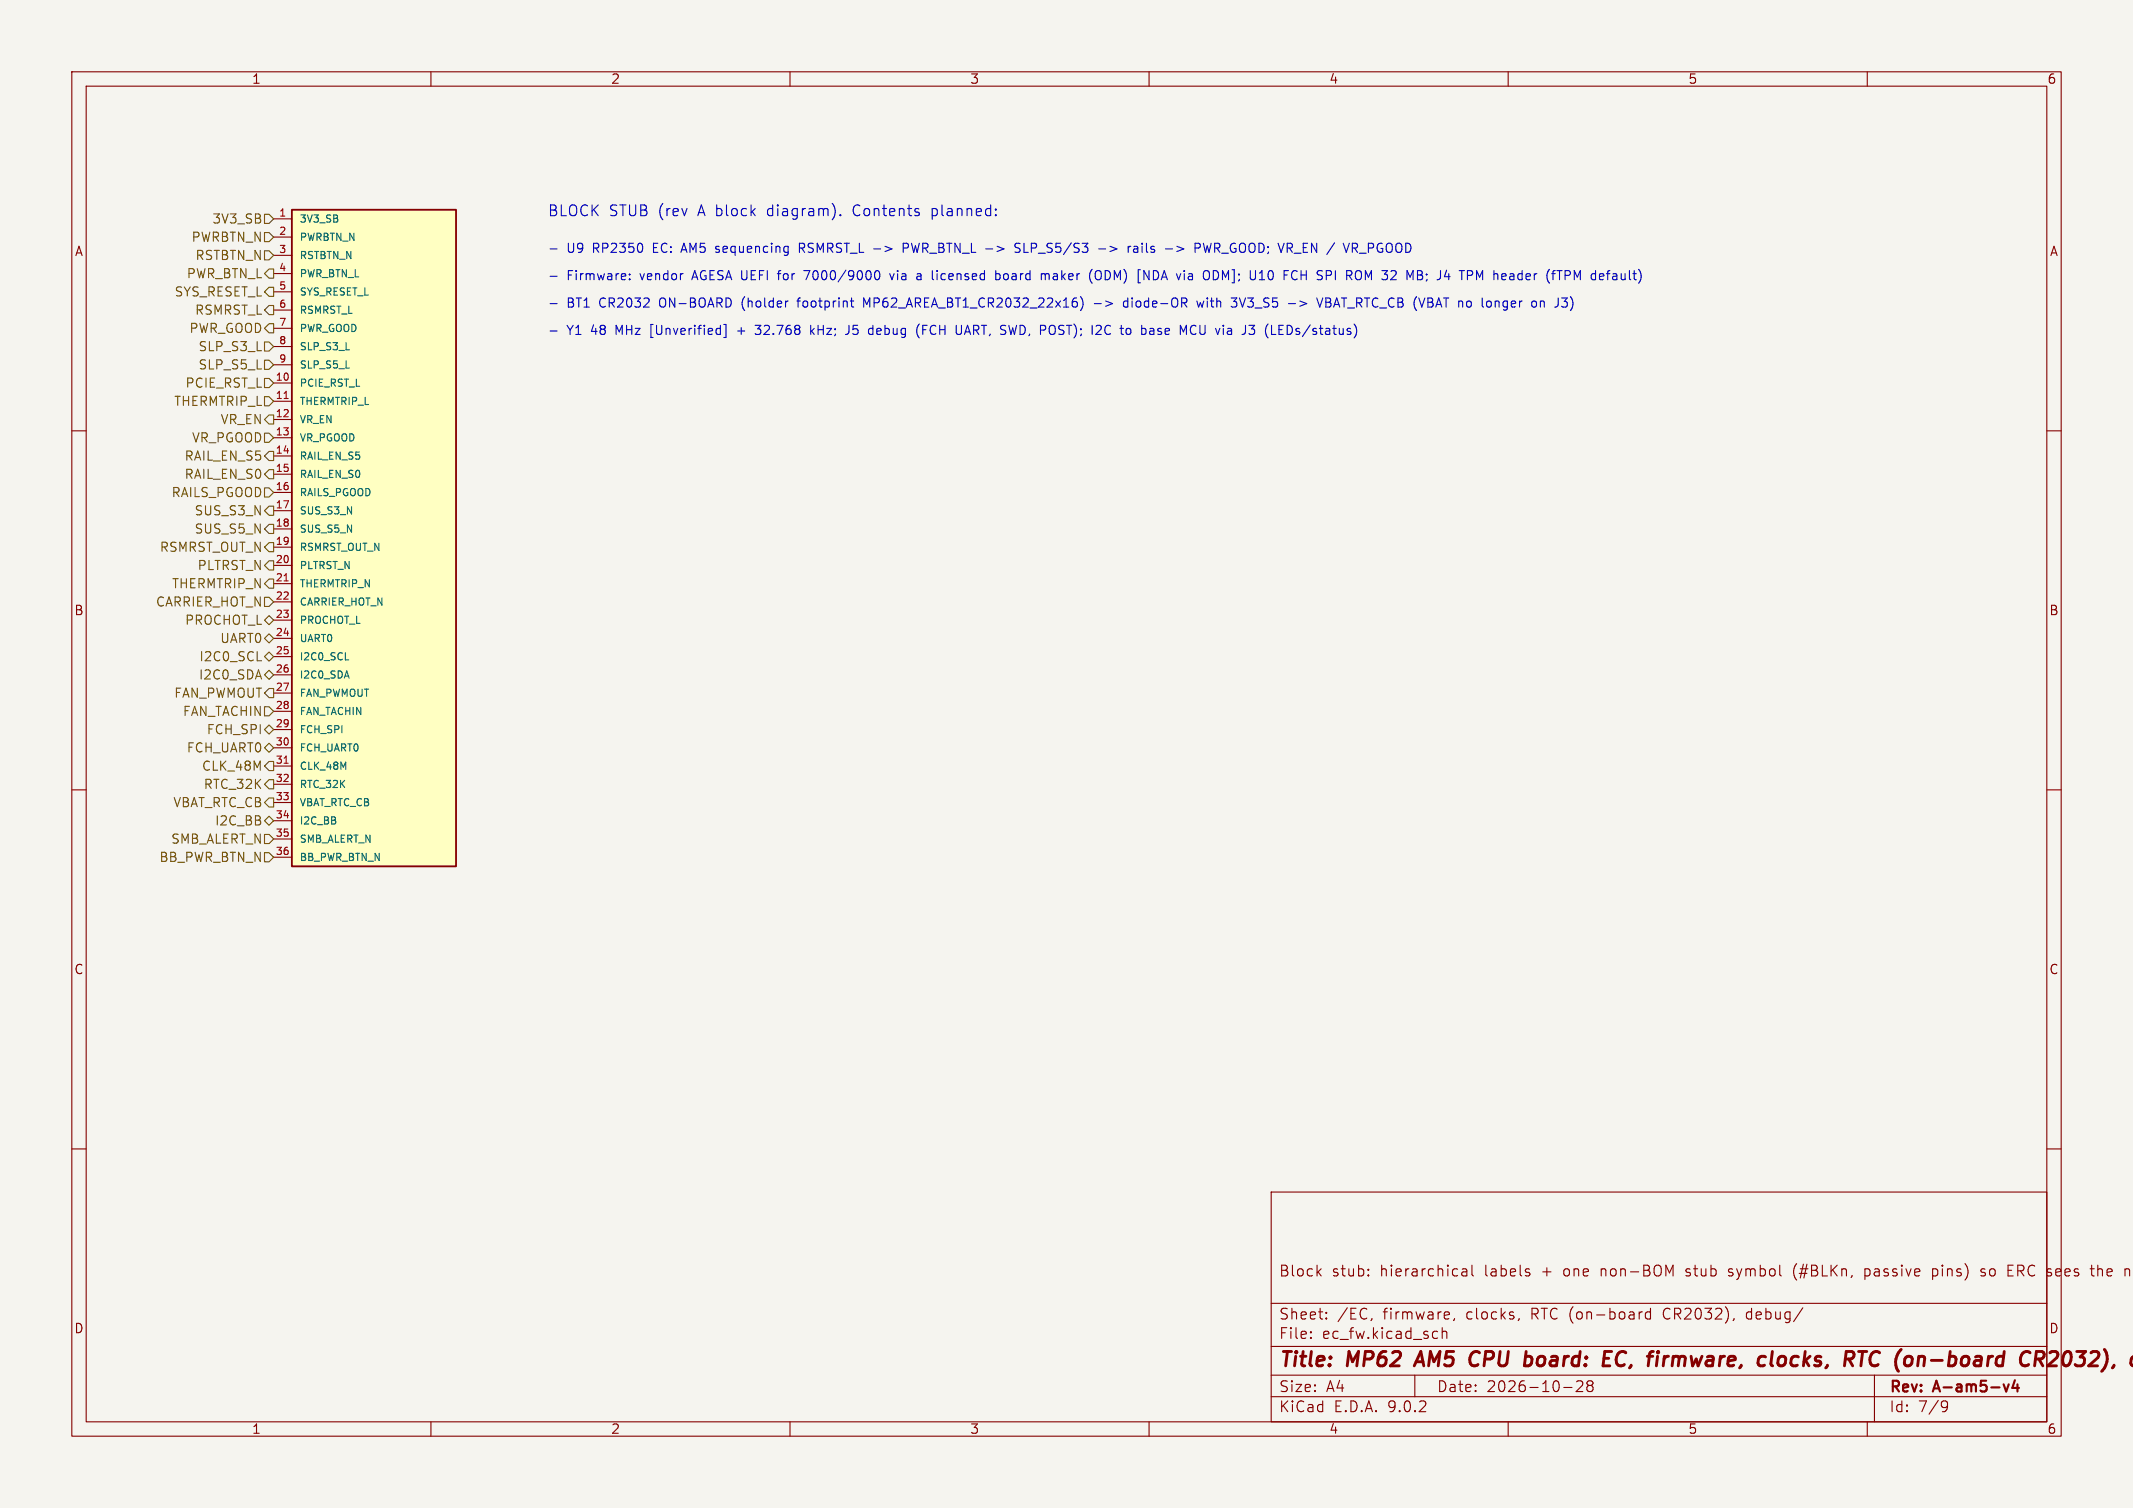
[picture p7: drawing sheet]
<svg xmlns="http://www.w3.org/2000/svg" width="297mm" height="210mm" viewBox="0 0 297 210" stroke-linecap="round" stroke-linejoin="round" font-family="sans-serif">
<path d="M0 0h297v210h-297z" fill="#f5f4ef" stroke="#f5f4ef" stroke-width=".14"/>
<g fill="none" stroke="#840000" stroke-width=".15">
<path d="M10 10h277v190h-277zM12 12h273v186h-273zM60 10v2M110 10v2M160 10v2M210 10v2M260 10v2M10 60h2M285 60h2M10 110h2M285 110h2M10 160h2"/>
<path d="M177 166h108v32h-108zM183.5 177.1l.5 .6M184 176.7l-.6 .6M190.5 177.6h.1l-.1 .1M190.5 176.8h.1l-.1 .1M190.5 177.6v.1M190.5 176.8v.1M203.6 176.8l.1-.1 .5 .1v.9M204.2 177.1h-.5a.29 .29 0 0 0-.2 .3 .29 .29 0 0 0 .2 .3l.5-.1M205 176.2v1.3l.2 .2M213 177.3v.1v.2M234.7 177.6l.2 .1"/>
<path d="M234.8 176.8l-.1 .1 .1 .2M240.7 177.6l.4 .1M240.9 176.7l-.2 .2v.2l.2 .1M250.2 176a1.72 1.72 0 0 0 0 2.3M259.7 176.8l.1-.1 .4 .1M259.7 177.6l.1 .1 .4-.1M259.7 176.7v1.5M269.1 176.8l.4-.1 .3 .3M269.1 176.7v1.5M269.8 177.4l-.3 .3-.4-.1M276.4 176.8l-.4-.1-.2 .2 .1 .2 .5 .2 .1 .1-.1 .2-.2 .1-.4-.1M279.6 177.7h.7"/>
<path d="M279.6 176.2h.7M285 160h2M292.1 176.2v1.5M292.5 176.7l-.4 .1M60 198v2M110 198v2M160 198v2M177 194.5h108M177 191.5h108M177 187.5h108M177 181.5h108M182.5 186.3h.1l-.1 .1"/>
<path d="M182.5 186.3v.1M182.5 185.5v.1M182.5 185.5h.1l-.1 .1M184.7 183.6v.1M184.7 183.6h-.1l.1 .1M184.7 182.8v.1M184.7 182.8h-.1l.1 .1M191 183.6l-.1 .3M197 191.5v3M199.7 185.4l.5 .1M200.2 186.3l-.5 .1M200.8 185.5a.37 .37 0 0 1 .7 .1v.8"/>
<path d="M200.8 184.9v1.5M201.7 182.8l.1 .3-.7 .1M202.5 183.6l-.1 .3M210 198v2M211.5 183.6l-.1 .3M217.7 193.2h1.2M219.5 192.4l.2-.1 .5 .1a.41 .41 0 0 1 .1 .5l-.8 .9h.9M221.2 192.9h-.1a.31 .31 0 0 1-.1-.4 .31 .31 0 0 1 .2-.2l.5 .1a.31 .31 0 0 1 .1 .3 .31 .31 0 0 1-.3 .2M221.2 192.9l-.2 .3v.5l.2 .1 .5-.1 .1-.2-.1-.4-.2-.2M221.2 192.9h.3M228.5 182.7h.2M229.8 182.8l-.4-.1-.3 .3v.4l.1 .2 .2 .1 .4-.1"/>
<path d="M229.8 182.2v1.5M243.2 182.8v.2v.6M260 198v2M261 191.5v6.5M270.6 195.1h.3l.2 .1a.99 .99 0 0 1-.4 1.4h-.2M271.2 195.7l-.3 .3h-.3"/>
</g>
<path d="M279.7 192.8l-.4 1M280.6 192.2l-.4 1.1h.9M280.9 192.8v1" fill="none" stroke="#840000" stroke-width=".3"/>
<path d="M197.8 188.2l-.9 2M204.9 190.1l.3 .1 .5-.1M205.6 188.2l-.4 .1-.3 .2M225.8 188.2a1.2 1.2 0 0 0-.5 1.9l.5 .1M232.3 188.9l-.4 .1M233 188.9l-.2 1.3M247.7 189.1a.52 .52 0 0 1 .6-.2 .52 .52 0 0 1 .4 .4l-.1 .5a.55 .55 0 0 1-.5 .4 .55 .55 0 0 1-.6-.4zM261.7 188.4a.8 .8 0 0 0-.9-.1 .8 .8 0 0 0-.4 .8 .76 .76 0 0 0 .1 .9 .76 .76 0 0 0 .9 .1l.1-.1M284.6 188.4v.5l-.1 .2M285.4 188.4l.3-.2h.5a.45 .45 0 0 1 .3 .6l-.1 .3-1.3 1.1h1.2M288 188.2a.73 .73 0 0 0-.7 .8 .96 .96 0 0 0 .3 1.2l.4-.1" fill="none" stroke="#840000" stroke-width=".4"/>
<path d="M40.6 29.2h22.9v91.5h-22.9z" fill="#ffffc2"/>
<path d="M40.6 29.2h22.9v91.5h-22.9z" fill="none" stroke="#840000" stroke-width=".25"/>
<g fill="none" stroke="#840000" stroke-width=".15">
<path d="M38.1 30.5h2.5M38.1 33h2.5M38.1 35.6h2.5M38.1 38.1h2.5M38.1 40.6h2.5M38.1 43.2h2.5M38.1 45.7h2.5M38.1 48.3h2.5M38.1 50.8h2.5M38.1 53.3h2.5M38.1 55.9h2.5M38.1 58.4h2.5"/>
<path d="M38.1 61h2.5M38.1 63.5h2.5M38.1 66h2.5M38.1 68.6h2.5M38.1 71.1h2.5M38.1 73.7h2.5M38.1 76.2h2.5M38.1 78.7h2.5M38.1 81.3h2.5M38.1 83.8h2.5M38.1 86.4h2.5M38.1 88.9h2.5"/>
<path d="M38.1 91.4h2.5M38.1 94h2.5M38.1 96.5h2.5M38.1 99.1h2.5M38.1 101.6h2.5M38.1 104.1h2.5M38.1 106.7h2.5M38.1 109.2h2.5M38.1 111.8h2.5M38.1 114.3h2.5M38.1 116.8h2.5M38.1 119.4h2.5"/>
</g>
<path d="M39.6 55.5h.5M39.6 80.9h.5M39.6 106.3h.5" fill="none" stroke="#a90000" stroke-width=".15"/>
<path d="M48.1 91.9h.5" fill="none" stroke="#006464" stroke-width=".15"/>
<g fill="none" stroke="#725600" stroke-width=".15">
<path d="M36.8 29.8h.7l.6 .7-.6 .6h-.7zM36.8 32.4h.7l.6 .6-.6 .7h-.7zM36.8 34.9h.7l.6 .7-.6 .6h-.7zM37.5 37.5h.6v1.2h-.6l-.7-.6zM36.8 47.6h.7l.6 .7-.6 .6h-.7zM36.8 50.2h.7l.6 .6-.6 .6h-.7zM36.8 52.7h.7l.6 .6-.6 .7h-.7zM36.8 55.2h.7l.6 .7-.6 .6h-.7zM37.5 42.5h.6v1.3h-.6l-.7-.6zM37.5 40h.6v1.3h-.6l-.7-.7zM37.5 45.1h.6v1.3h-.6l-.7-.7zM37.5 57.8h.6v1.3h-.6l-.7-.7z"/>
<path d="M36.8 67.9h.7l.6 .7-.6 .6h-.7zM36.8 60.3h.7l.6 .7-.6 .6h-.7zM37.5 62.9h.6v1.2h-.6l-.7-.6zM37.5 65.4h.6v1.3h-.6l-.7-.7zM37.5 70.5h.6v1.3h-.6l-.7-.7zM37.5 73h.6v1.3h-.6l-.7-.6zM37.5 75.6h.6v1.2h-.6l-.7-.6zM37.5 78.1h.6v1.3h-.6l-.7-.7zM35.8 92h.6M36.8 83.2h.7l.6 .6-.6 .7h-.7zM36.8 86.4l.7-.7 .6 .7-.6 .6zM36.8 88.9l.7-.6 .6 .6-.6 .6z"/>
<path d="M36.8 91.4l.7-.6 .6 .6-.6 .7zM36.8 94l.7-.7 .6 .7-.6 .6zM36.8 98.4h.7l.6 .7-.6 .6h-.7zM37.5 80.6h.6v1.3h-.6l-.7-.6zM37.5 95.9h.6v1.3h-.6l-.7-.7zM36.8 114.3l.7-.6 .6 .6-.6 .6zM36.8 116.2h.7l.6 .6-.6 .7h-.7zM36.8 118.7h.7l.6 .7-.6 .6h-.7zM36.8 101.6l.7-.6 .6 .6-.6 .6zM36.8 104.1l.7-.6 .6 .6-.6 .7zM36.8 106.7l.7-.7h.6v1.3h-.6zM37.5 108.6h.6v1.3h-.6l-.7-.7z"/>
<path d="M37.5 111.1h.6v1.3h-.6l-.7-.6z"/>
</g>
<g fill="none" stroke="#0000c2" stroke-width=".15">
<path d="M76.6 34.7h1M76.6 38.5h1M87.7 38.8v.2M87.7 38.2v.1M99.6 35.1h.2M99.8 34.3l-.2 .2 .2 .2M108.2 38.1h.5M108.5 37.7l-.1 1.3M111.3 34.5h.5M111.6 34.5l.4 .6M111.8 33.9h-.5v1.2M111.9 37.7h.9l-.6 1.3"/>
<path d="M117 29.9l.1 .1h-.1M117 29.9l-.1 .1h.1M117 29.9v.1M121.9 37.8l.3-.1a.79 .79 0 0 1 0 1.3l-.2-.1-.2-.2v-.5zM123.9 38.1l.3 .9 .3-.9M125.8 34.5h.6l.1-.2-.1-.3-.1-.1h-.5v1.2M127.8 38.1l.4 .1v.8M128.2 38.4l-.4 .1M128.2 38.9l-.4 .1M129.8 29v1.5M129.8 30h.1M129.9 29l-.1 .1"/>
<path d="M130.5 37.7v.1M130.5 38.1v.9M138.7 38.2l.3-.1 .3 .3v.3l-.2 .2h-.4M138.7 37.7v1.3M139.8 38.2v.6M142 33.9h-.4l-.2 .1v.4l.5 .2 .1 .3-.2 .2h-.5M145.2 38.1l.3 .1v.1M145.5 38.3l.2-.2 .3 .1 .1 .8M145.5 38.3v.7M153 34.7h1M153.3 37.9a.43 .43 0 0 0-.5-.2 .43 .43 0 0 0-.3 .4v.4a.43 .43 0 0 0 .3 .5 .43 .43 0 0 0 .5-.2M157.1 34.3v.8"/>
<path d="M157.5 34.3l-.3 .1-.1 .1M157.9 34.4h.5v.7M158.4 34.6l-.4 .1a.25 .25 0 0 0-.2 .2 .25 .25 0 0 0 .2 .2h.4M159.3 37.7l.7 1.3v-1.3M162.3 34.7h1M163.9 34.3l.9 .4-.9 .3M165.4 38.8l.2 .2h.3M165.9 38.1l-.4 .1M165.9 38.5h-.3l-.2 .2M166.4 34.5h.6l.1-.2v-.3l-.2-.1h-.5v1.2M167.6 33.9l.3 1.2 .2-.9 .2 .9 .3-1.2M168.9 37.7a.64 .64 0 0 1 .8 .6 .64 .64 0 0 1-.8 .7"/>
<path d="M175.4 39h.7M181.2 37.7v1.3M181.2 38.3h.7M188.6 34.5l.4 .6M188.8 33.9l.2 .2v.3l-.2 .1M189.3 35.3h.9M190.5 38.6l-.4-.9v1.3M198.6 38.2v.1M198.7 38.9l-.1 .2M203.2 37.7h.7M203.5 37.7v1.3M218.6 37.8v.4"/>
<path d="M219.6 38.6l-.4-.9v1.3M225.7 38.1v.7l.1 .1 .3 .1M76.6 42.3h1M76.6 46.1h1M100.8 45.2h.3v1.8h-.3M102.7 46.1h1M105.1 45.3h.8l-.4 .5h.2M105.1 46.5l.2 .1h.4M111 41.9h.4M111.2 41.6l-.1 1.2M112.9 45.3v1.3M113 46.1l.4 .5"/>
<path d="M113.4 45.7l-.5 .5M118.2 45.3v.9l-.2 .3-.2 .1M118.4 41.9h.5M118.6 42.7l.3 .1M120.7 42.4l-.4-.9v1.3M121.4 45.7l.1 .1M121.5 45.3v1.3M121.5 46.5l-.1 .1M127.8 46.8l.2 .3M128 45.1l-.2 .3M128.5 45.9h.4M129.1 45.3h-.6v1.3"/>
<path d="M134.4 46.2h.6M134.7 45.3l-.4 1.3M150.4 41.3a1.46 1.46 0 0 1 0 2M152.4 42.3h.9M154.1 45.4l-.3 .5 .1 .4 .2 .2M157 42l-.3-.1-.3 .3v.3l.2 .2h.4M157 41.5v1.3M161.2 46.5l.1 .1M161.4 45.7l-.2 .2 .2 .3M166.2 45.3l.3 .1M166.5 46.5l-.3 .1M166.7 41.9l.2 .9 .2-.6 .3 .6 .2-.9"/>
<path d="M171.4 41.5h.8l-.4 .5 .4 .1v.4l-.2 .3h-.4M172.6 41.5l.4 1.3M179.4 42.3h1M179.5 45.3h-.3v1.3h.3M183.3 41.5l.5 1.3 .4-1.3M184.6 42.1h.4M185 41.5h-.4v1.3h.5M208.2 41.9v.9M208.6 41.9l-.4 .1M214.5 42h.5v.8M218.7 41.3a1.46 1.46 0 0 1 0 2"/>
</g>
<g font-size="2.8" fill="#840000">
<text x="178" y="190.9">Title:</text>
<text x="187.7" y="190.9">MP62</text>
<text x="198.1" y="190.9">AM5</text>
<text x="206.3" y="190.9">CPU</text>
<text x="214.7" y="190.9">board:</text>
<text x="226.5" y="190.9">EC,</text>
<text x="233.6" y="190.9">firmware,</text>
<text x="249.7" y="190.9">clocks,</text>
<text x="262.5" y="190.9">RTC (on-board</text>
<text x="288.6" y="190.9">CR2032</text>
</g>
<g font-size="2.1" fill="#0000c2">
<text x="76.2" y="30.2">BLOCK</text>
<text x="84.8" y="30.2">STUB (rev</text>
<text x="97.4" y="30.2">A block</text>
<text x="107.3" y="30.2">diagram).</text>
<text x="119.4" y="30.2">Contents</text>
<text x="130.4" y="30.2">planned:</text>
</g>
<g font-size="2.1" fill="#840000">
<text x="178" y="178">Block</text>
<text x="185.4" y="178">stub:</text>
<text x="192.2" y="178">hierarchical</text>
<text x="206.9" y="178">labels</text>
<text x="215" y="178">+</text>
<text x="218.1" y="178">one</text>
<text x="223.4" y="178">non-BOM</text>
<text x="235.5" y="178">stub</text>
<text x="241.5" y="178">symbol</text>
<text x="250.7" y="178">(#BLKn,</text>
<text x="260.8" y="178">passive</text>
<text x="270.4" y="178">pins)</text>
<text x="277.3" y="178">so</text>
<text x="281.2" y="178">ERC</text>
<text x="286.8" y="178">sees</text>
<text x="293.1" y="178">the</text>
<text x="178" y="184">Sheet:</text>
<text x="186.2" y="184">/EC,</text>
<text x="192.7" y="184">firmware,</text>
<text x="204.3" y="184">clocks,</text>
<text x="213.5" y="184">RTC (on-board</text>
<text x="232.2" y="184">CR2032),</text>
<text x="243.9" y="184">debug/</text>
<text x="178" y="186.7">File:</text>
<text x="184.1" y="186.7">ec_fw.kicad_sch</text>
<text x="178" y="196.9">KiCad</text>
<text x="178" y="194.1">Size:</text>
<text x="184.7" y="194.1">A4</text>
<text x="185.7" y="196.9">E.D.A.</text>
<text x="193.3" y="196.9">9.0.2</text>
<text x="200" y="194.1">Date:</text>
<text x="207" y="194.1">2026-10-28</text>
<text x="263" y="194.3">Rev:</text>
<text x="263" y="196.9">Id:</text>
<text x="267.1" y="196.9">7/9</text>
<text x="269.4" y="194.3">A-am5-v4</text>
</g>
<g font-size="1.8" fill="#840000">
<text x="35" y="11.9">1</text>
<text x="85" y="11.9">2</text>
<text x="135" y="11.9">3</text>
<text x="185" y="11.9">4</text>
<text x="235" y="11.9">5</text>
<text x="285" y="11.9">6</text>
<text x="10.3" y="35.9">A</text>
<text x="285.3" y="35.9">A</text>
<text x="10.3" y="85.9">B</text>
<text x="285.3" y="85.9">B</text>
<text x="10.3" y="135.9">C</text>
<text x="285.3" y="135.9">C</text>
<text x="10.3" y="185.9">D</text>
<text x="285.3" y="185.9">D</text>
<text x="35" y="199.9">1</text>
<text x="85" y="199.9">2</text>
<text x="135" y="199.9">3</text>
<text x="185" y="199.9">4</text>
<text x="235" y="199.9">5</text>
<text x="285" y="199.9">6</text>
</g>
<g font-size="1.8" fill="#725600">
<text x="26.6" y="33.9">PWRBTN_N</text>
<text x="29.5" y="31.3">3V3_SB</text>
<text x="24.2" y="41.5">SYS_RESET_L</text>
<text x="25.9" y="39">PWR_BTN_L</text>
<text x="27.1" y="36.4">RSTBTN_N</text>
<text x="26.3" y="46.6">PWR_GOOD</text>
<text x="27.1" y="44">RSMRST_L</text>
<text x="27.5" y="49.1">SLP_S3_L</text>
<text x="27.5" y="51.7">SLP_S5_L</text>
<text x="24.2" y="56.7">THERMTRIP_L</text>
<text x="25.7" y="54.2">PCIE_RST_L</text>
<text x="30.6" y="59.3">VR_EN</text>
<text x="25.6" y="64.4">RAIL_EN_S5</text>
<text x="26.6" y="61.8">VR_PGOOD</text>
<text x="23.8" y="69.4">RAILS_PGOOD</text>
<text x="25.6" y="66.9">RAIL_EN_S0</text>
<text x="27" y="72">SUS_S3_N</text>
<text x="22.2" y="77.1">RSMRST_OUT_N</text>
<text x="27" y="74.5">SUS_S5_N</text>
<text x="23.9" y="82.1">THERMTRIP_N</text>
<text x="27.4" y="79.6">PLTRST_N</text>
<text x="21.6" y="84.7">CARRIER_HOT_N</text>
<text x="25.7" y="87.2">PROCHOT_L</text>
<text x="30.6" y="89.8">UART0</text>
<text x="27.6" y="94.8">I2C0_SDA</text>
<text x="27.7" y="92.3">I2C0_SCL</text>
<text x="24.2" y="97.4">FAN_PWMOUT</text>
<text x="25.4" y="99.9">FAN_TACHIN</text>
<text x="25.9" y="105">FCH_UART0</text>
<text x="28" y="107.5">CLK_48M</text>
<text x="28.7" y="102.5">FCH_SPI</text>
<text x="24" y="112.6">VBAT_RTC_CB</text>
<text x="28.3" y="110.1">RTC_32K</text>
<text x="23.7" y="117.7">SMB_ALERT_N</text>
<text x="29.8" y="115.2">I2C_BB</text>
<text x="22.1" y="120.2">BB_PWR_BTN_N</text>
</g>
<g font-size="1.8" fill="#0000c2">
<text x="78.9" y="35.3">U9</text>
<text x="82.7" y="35.3">RP2350</text>
<text x="91.2" y="35.3">EC:</text>
<text x="95.4" y="35.3">AM5</text>
<text x="100.3" y="35.3">sequencing</text>
<text x="112.1" y="35.3">RSMRST_L -&gt;</text>
<text x="127" y="35.3">PWR_BTN_L -&gt;</text>
<text x="143" y="35.3">SLP_S5/S3</text>
<text x="154.8" y="35.3">-&gt;</text>
<text x="159.1" y="35.3">rails</text>
<text x="168.9" y="35.3">PWR_GOOD; VR_EN /</text>
<text x="190.3" y="35.3">VR_PGOOD</text>
<text x="78.9" y="39.1">Firmware:</text>
<text x="89.2" y="39.1">vendor</text>
<text x="96.7" y="39.1">AGESA UEFI</text>
<text x="109" y="39.1">for</text>
<text x="112.9" y="39.1">7000/9000</text>
<text x="125" y="39.1">via</text>
<text x="128.9" y="39.1">a</text>
<text x="131.2" y="39.1">licensed</text>
<text x="140.3" y="39.1">board</text>
<text x="146.8" y="39.1">maker</text>
<text x="153.7" y="39.1">(ODM)</text>
<text x="160.7" y="39.1">[NDA</text>
<text x="166.4" y="39.1">via</text>
<text x="170.3" y="39.1">ODM];</text>
<text x="176.9" y="39.1">U10</text>
<text x="181.9" y="39.1">FCH SPI</text>
<text x="191" y="39.1">ROM 32</text>
<text x="199.8" y="39.1">MB;</text>
<text x="204.3" y="39.1">J4</text>
<text x="207.6" y="39.1">TPM header</text>
<text x="220.1" y="39.1">(fTPM</text>
<text x="226.5" y="39.1">default)</text>
<text x="78.9" y="42.9">BT1</text>
<text x="78.9" y="46.7">Y1</text>
<text x="82.4" y="46.7">48</text>
<text x="83.6" y="42.9">CR2032</text>
<text x="86" y="46.7">MHz</text>
<text x="91" y="46.7">[Unverified]</text>
<text x="92.1" y="42.9">ON-BOARD</text>
<text x="103.3" y="46.7">+</text>
<text x="103.7" y="42.9">(holder</text>
<text x="106.1" y="46.7">32.768</text>
<text x="111.7" y="42.9">footprint</text>
<text x="113.9" y="46.7">kHz;</text>
<text x="119.1" y="46.7">J5</text>
<text x="121.1" y="42.9">MP62_AREA_BT1_CR2032_22x16)</text>
<text x="122.4" y="46.7">debug</text>
<text x="129.3" y="46.7">(FCH</text>
<text x="135" y="46.7">UART, SWD, POST);</text>
<text x="153.4" y="42.9">-&gt;</text>
<text x="154.5" y="46.7">I2C</text>
<text x="157.7" y="42.9">diode-OR</text>
<text x="158.8" y="46.7">to</text>
<text x="161.8" y="46.7">base</text>
<text x="167.4" y="46.7">MCU via</text>
<text x="168.2" y="42.9">with</text>
<text x="173.2" y="42.9">3V3_S5</text>
<text x="176.5" y="46.7">J3</text>
<text x="179.9" y="46.7">(LEDs/status)</text>
<text x="181.2" y="42.9">-&gt;</text>
<text x="185.6" y="42.9">VBAT_RTC_CB (VBAT no</text>
<text x="209" y="42.9">longer</text>
<text x="216.2" y="42.9">on</text>
</g>
<g font-size="1.4" fill="#a90000">
<text x="38.8" y="30.2">1</text>
<text x="38.8" y="32.8">2</text>
<text x="38.8" y="35.3">3</text>
<text x="38.8" y="37.8">4</text>
<text x="38.8" y="40.4">5</text>
<text x="38.8" y="42.9">6</text>
<text x="38.8" y="45.5">7</text>
<text x="38.3" y="53.1">10</text>
<text x="38.8" y="48">8</text>
<text x="38.8" y="50.5">9</text>
<text x="38.3" y="55.6">11</text>
<text x="38.3" y="58.2">12</text>
<text x="38.3" y="60.7">13</text>
<text x="38.3" y="63.2">14</text>
<text x="38.3" y="65.8">15</text>
<text x="38.3" y="68.3">16</text>
<text x="38.3" y="70.9">17</text>
<text x="38.3" y="73.4">18</text>
<text x="38.3" y="75.9">19</text>
<text x="38.3" y="78.5">20</text>
<text x="38.3" y="81">21</text>
<text x="38.3" y="83.6">22</text>
<text x="38.3" y="86.1">23</text>
<text x="38.3" y="88.6">24</text>
<text x="38.3" y="91.2">25</text>
<text x="38.3" y="93.7">26</text>
<text x="38.3" y="96.3">27</text>
<text x="38.3" y="98.8">28</text>
<text x="38.3" y="101.3">29</text>
<text x="38.3" y="103.9">30</text>
<text x="38.3" y="106.4">31</text>
<text x="38.3" y="109">32</text>
<text x="38.3" y="111.5">33</text>
<text x="38.3" y="114">34</text>
<text x="38.3" y="116.6">35</text>
<text x="38.3" y="119.1">36</text>
</g>
<g font-size="1.4" fill="#006464">
<text x="41.7" y="31.2">3V3_SB</text>
<text x="41.7" y="33.7">PWRBTN_N</text>
<text x="41.7" y="36.3">RSTBTN_N</text>
<text x="41.7" y="38.8">PWR_BTN_L</text>
<text x="41.7" y="41.4">SYS_RESET_L</text>
<text x="41.7" y="43.9">RSMRST_L</text>
<text x="41.7" y="46.4">PWR_GOOD</text>
<text x="41.7" y="49">SLP_S3_L</text>
<text x="41.7" y="51.5">SLP_S5_L</text>
<text x="41.7" y="54.1">PCIE_RST_L</text>
<text x="41.7" y="56.6">THERMTRIP_L</text>
<text x="41.7" y="59.1">VR_EN</text>
<text x="41.7" y="61.7">VR_PGOOD</text>
<text x="41.7" y="64.2">RAIL_EN_S5</text>
<text x="41.7" y="66.8">RAIL_EN_S0</text>
<text x="41.7" y="69.3">RAILS_PGOOD</text>
<text x="41.7" y="71.8">SUS_S3_N</text>
<text x="41.7" y="74.4">SUS_S5_N</text>
<text x="41.7" y="76.9">RSMRST_OUT_N</text>
<text x="41.7" y="79.5">PLTRST_N</text>
<text x="41.7" y="82">THERMTRIP_N</text>
<text x="41.7" y="84.5">CARRIER_HOT_N</text>
<text x="41.7" y="87.1">PROCHOT_L</text>
<text x="41.7" y="89.6">UART0</text>
<text x="41.7" y="92.2">I2C0_SCL</text>
<text x="41.7" y="94.7">I2C0_SDA</text>
<text x="41.7" y="97.2">FAN_PWMOUT</text>
<text x="41.7" y="99.8">FAN_TACHIN</text>
<text x="41.7" y="102.3">FCH_SPI</text>
<text x="41.7" y="104.9">FCH_UART0</text>
<text x="41.7" y="107.4">CLK_48M</text>
<text x="41.7" y="109.9">RTC_32K</text>
<text x="41.7" y="112.5">VBAT_RTC_CB</text>
<text x="41.7" y="115">I2C_BB</text>
<text x="41.7" y="117.6">SMB_ALERT_N</text>
<text x="41.7" y="120.1">BB_PWR_BTN_N</text>
</g>
</svg>
